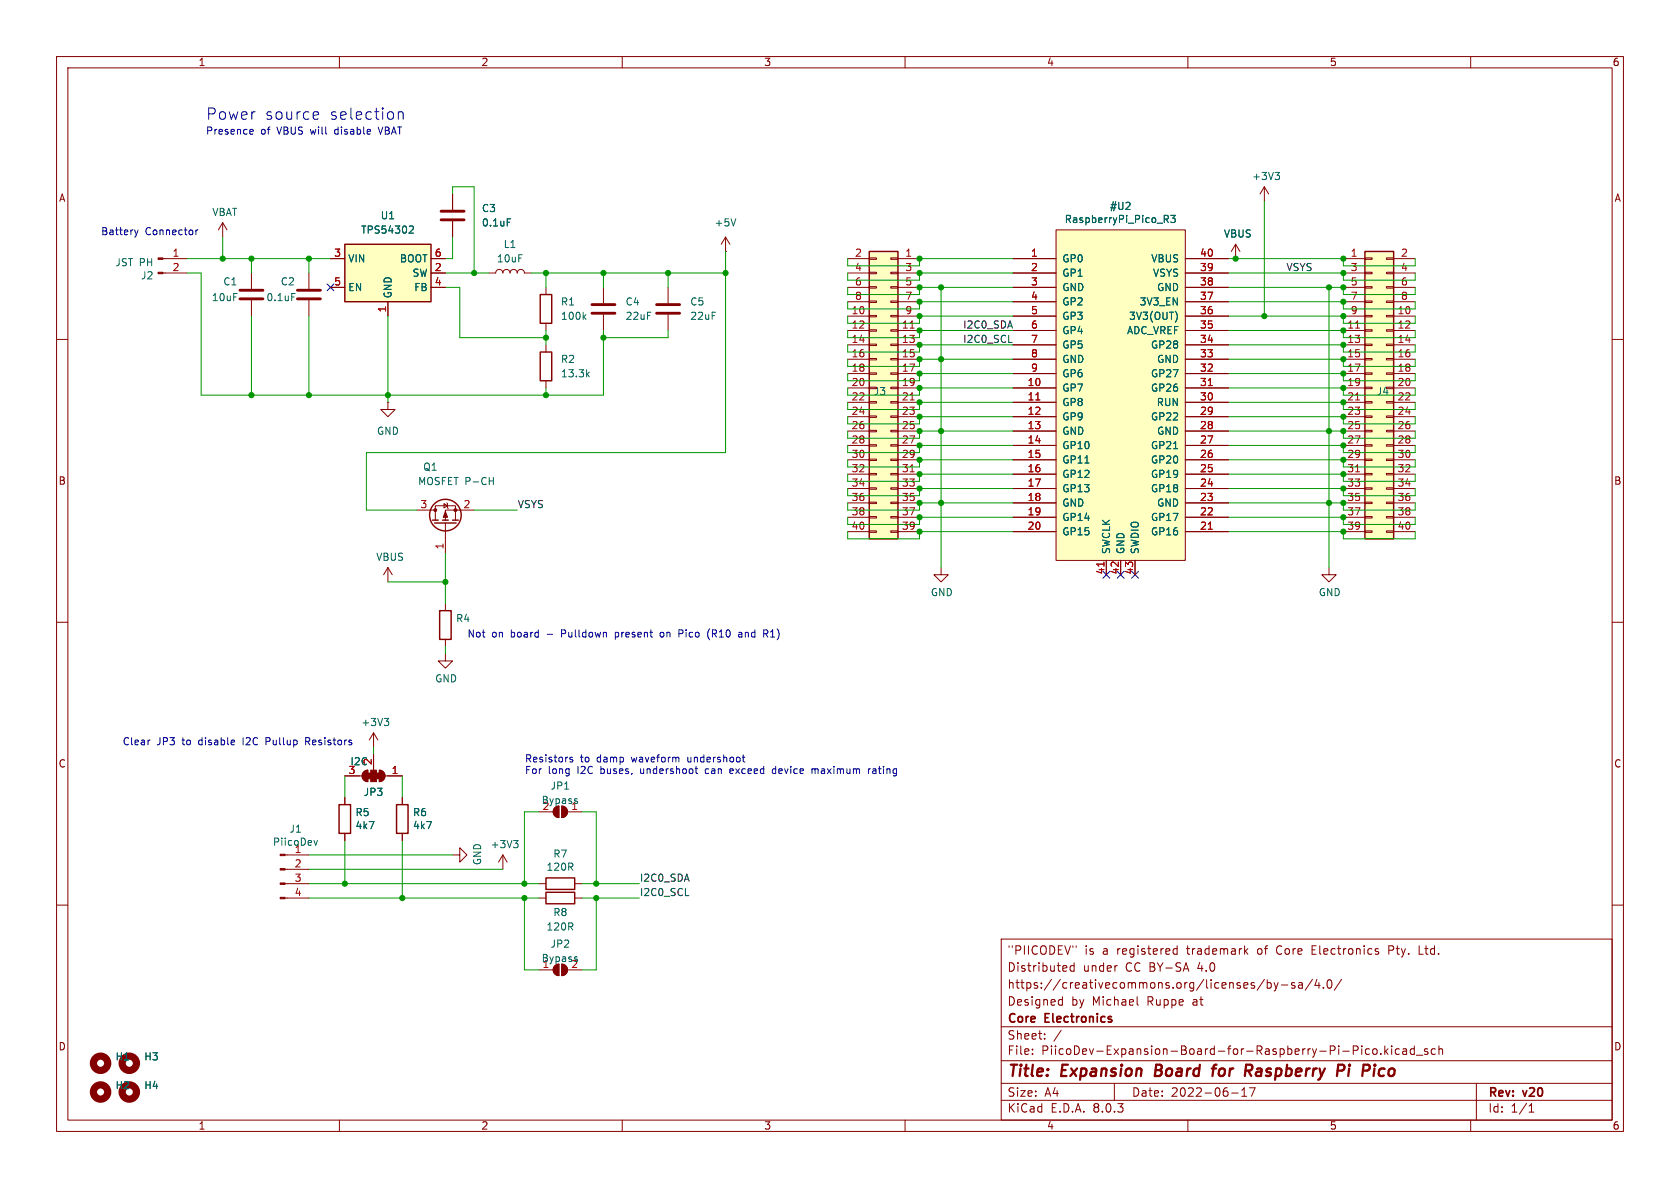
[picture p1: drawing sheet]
<svg xmlns="http://www.w3.org/2000/svg" width="297mm" height="210mm" viewBox="0 0 297 210" stroke-linecap="round" stroke-linejoin="round" font-family="sans-serif">
<g fill="none" stroke="#840000" stroke-width=".18">
<path d="M10 10h277v190h-277zM12 12h273v186h-273zM60 10v2M110 10v2M160 10v2M210 10v2M260 10v2M10 60h2M285 60h2M10 110h2M285 110h2M10 160h2"/>
<path d="M285 160h2M177 166h108v32h-108zM187.4 176.7l.4 .1M187.8 176.2v1.5M187.8 177.6l-.4 .1M188.5 170.8l.1 .3-.7 .1M189.9 170.2v1.5M189.9 170.8l-.4-.1-.3 .3v.4l.1 .2h.6M190.2 167.2v.3M197.4 170.7h.1M201 176.2v1.3l.2 .2M207.5 168.6l.2 .1 .4-.1"/>
<path d="M208.1 167.2v1.5M208.1 167.8l-.4-.1-.2 .1M220.2 168.1l.4 .6M220.6 167.7l-.6 .6M223.5 173.1l-1.3 2M224 173.2v1.5M224 173.8l.5-.1 .2 .3v.4l-.1 .2h-.6M225.2 173.7l.4 1M225.6 174.7l-.1 .4-.3 .1M226 173.7l-.4 1M226.5 174.1h1.2M228.9 173.8l-.4-.1-.2 .2 .1 .2 .5 .2v.3h-.6"/>
<path d="M229.6 173.8h.6v.9M230.2 174.1h-.5a.29 .29 0 0 0-.2 .3 .29 .29 0 0 0 .2 .3l.5-.1M232 167.9h.5M232 173.1l-1.3 2M232.7 167.2h-.7v1.5h.7M232.8 173.1l-.3 1.1h.9M233.2 173.7v1M234 174.6v.1M234.7 173.3l.3-.1a.81 .81 0 0 1 .5 .6 .81 .81 0 0 1-.3 .8l-.1 .1a.81 .81 0 0 1-.4-1.4zM237.2 173.1l-1.3 2M243.3 168.2l.4 .1v.2l-.2 .2h-.3M243.3 167.7l.4 .1"/>
<path d="M245.5 168h.6M246.1 167.2h-.6v1.5M250.9 167.2v1.5h.7M60 198v2M110 198v2M160 198v2M177 194.5h108M177 191.5h108M177 187.5h108M177 181.5h108M182.5 186.3v.1M182.5 185.5v.1"/>
<path d="M184.7 183.6v.1M184.7 182.8v.1M187.6 182.1l-1.3 2M197 191.5v3M210 198v2M217.7 193.2h1.2M219.5 193.8h.9M219.5 192.7l.5-.4v1.5M220.9 192.3h1l-.7 1.5M240.7 184.9v.1M240.7 185.4v1M242.1 185.5l-.4-.1-.3 .3v.4l.1 .2h.6"/>
<path d="M242.7 185.5l.3-.1 .4 .1 .1 .6-.2 .2-.3 .1-.3-.1zM244.1 186.3v.1M244.8 184.9v1.5M245 185.8l.4 .6M245.4 185.4l-.6 .6M246 184.9v.1M246 185.4v1M247.4 185.5l-.4-.1-.3 .3v.4l.1 .2h.6M248 185.5h.6l.1 .9M248.7 185.8h-.5a.29 .29 0 0 0-.2 .3 .29 .29 0 0 0 .2 .3l.5-.1M250 185.5l-.4-.1-.3 .3v.4l.2 .2h.5M250 184.9v1.5"/>
<path d="M250.4 186.5h1.1M252.4 185.5l-.4-.1-.2 .2 .1 .2 .5 .2v.3h-.6M253.7 185.5l-.4-.1-.3 .3v.4l.2 .2h.5M254.4 185.5l.2-.1 .4 .1v.9M254.4 184.9v1.5M260 198v2M261 191.5v6.5M270.3 196.6h.9M270.3 195.5l.4-.4v1.5"/>
</g>
<path d="M204.4 188.2l-.2 2h.7M214.2 188.9h.8M215.1 188.2l-.4 .1-.1 .2-.3 1.7M220.3 188.2l1 .1a.58 .58 0 0 1-.4 1M220.7 189.3l.5 .9M237.5 188.3a.53 .53 0 0 1 0 .8M238.5 188.9l-.2 1.3M238.6 188.2v.2M238.6 188.2l-.1 .1 .1 .1M238.6 188.2l.1 .1-.1 .1M244.2 188.9l-.4 .4-.1 .5 .2 .3 .5 .1" fill="none" stroke="#840000" stroke-width=".4"/>
<path d="M61 43.2h15.2v10.1h-15.2z" fill="#ffffc2"/>
<path d="M61 43.2h15.2v10.1h-15.2z" fill="none" stroke="#840000" stroke-width=".25"/>
<path d="M39.4 39.4l-.8 1.2M39.4 39.4v2.5M39.4 39.4l.7 1.2M58.4 45.7h2.6M58.4 50.8h2.6M68.6 53.3v2.6M76.2 48.3h2.5M76.2 45.7h2.5M76.2 50.8h2.5M234.9 100.3v1.3h1.3l-1.3 1.3-1.2-1.3h1.2" fill="none" stroke="#840000" stroke-width=".18"/>
<path d="M72.5 39.9l.5 .1 .1 .3-.8 .9h.8" fill="none" stroke="#006464" stroke-width=".18"/>
<path d="M186.7 40.6h22.8v58.5h-22.8z" fill="#ffffc2"/>
<g fill="none" stroke="#840000" stroke-width=".18">
<path d="M179.1 45.7h7.6M179.1 48.3h7.6M179.1 50.8h7.6M179.1 58.4h7.6M179.1 55.9h7.6M179.1 53.3h7.6M186.7 40.6h22.8v58.5h-22.8zM209.5 45.7h7.7M209.5 48.3h7.7M209.5 50.8h7.7M209.5 58.4h7.7M209.5 55.9h7.7"/>
<path d="M209.5 53.3h7.7M179.1 68.6h7.6M179.1 71.1h7.6M179.1 73.7h7.6M179.1 76.2h7.6M179.1 78.7h7.6M179.1 66h7.6M179.1 63.5h7.6M179.1 61h7.6M209.5 68.6h7.7M209.5 71.1h7.7M209.5 73.7h7.7"/>
<path d="M209.5 76.2h7.7M209.5 78.7h7.7M209.5 66h7.7M209.5 63.5h7.7M209.5 61h7.7M179.1 81.3h7.6M179.1 83.8h7.6M179.1 86.4h7.6M179.1 88.9h7.6M179.1 91.4h7.6M179.1 94h7.6M195.6 99.1v2.5"/>
<path d="M198.1 99.1v2.5M200.7 99.1v2.5M209.5 81.3h7.7M209.5 83.8h7.7M209.5 86.4h7.7M209.5 88.9h7.7M209.5 91.4h7.7M209.5 94h7.7M166.4 100.3v1.3h1.2l-1.2 1.3-1.3-1.3h1.3"/>
</g>
<path d="M183.1 70.7h.7M213.6 68.2h.7M195.2 99.4v.7M213.6 93.6h.7" fill="none" stroke="#a90000" stroke-width=".18"/>
<path d="M205.8 38.1h.5l.3 .2-.2 .4h-.6M206.1 38.7l.5 .6M207 38.1h.8l-.5 .5 .4 .1v.5l-.2 .1-.5-.1M208 55.4l.1 .5-.1 .7M207.5 79.3h.7M191.8 81.9h.7" fill="none" stroke="#006464" stroke-width=".18"/>
<path d="M241.3 44.5h5.1v50.8h-5.1z" fill="#ffffc2"/>
<g fill="none" stroke="#840000" stroke-width=".18">
<path d="M28.8 45.7h4.2M28.8 48.3h4.2M44.4 48.3v2.8M44.4 53.1v2.8M54.6 48.3v2.8M54.6 53.1v2.8M96.5 50.8v1.3M96.5 57.2v1.2M237.5 45.7h3.8M237.5 55.9h3.8M237.5 58.4h3.8M237.5 48.3h3.8"/>
<path d="M237.5 50.8h3.8M237.5 53.3h3.8M241.3 58.3h1.3v.2h-1.3zM241.3 55.8h1.3v.2h-1.3zM241.3 53.2h1.3v.3h-1.3zM241.3 50.7h1.3v.2h-1.3zM241.3 48.1h1.3v.3h-1.3zM241.3 45.6h1.3v.2h-1.3zM245.1 58.3h1.3v.2h-1.3zM245.1 55.8h1.3v.2h-1.3zM245.1 53.2h1.3v.3h-1.3zM245.1 50.7h1.3v.2h-1.3z"/>
<path d="M245.1 48.1h1.3v.3h-1.3zM245.1 45.6h1.3v.2h-1.3zM246.4 45.7h3.8M246.4 55.9h3.8M246.4 58.4h3.8M246.4 48.3h3.8M246.4 50.8h3.8M246.4 53.3h3.8M96.5 61v1.2M96.5 67.3v1.3M237.5 61h3.8M237.5 63.5h3.8"/>
<path d="M237.5 66h3.8M237.5 68.6h3.8M237.5 71.1h3.8M237.5 73.7h3.8M237.5 76.2h3.8M237.5 78.7h3.8M241.3 78.6h1.3v.3h-1.3zM241.3 76.1h1.3v.2h-1.3zM241.3 73.5h1.3v.3h-1.3zM241.3 71h1.3v.2h-1.3zM241.3 68.5h1.3v.2h-1.3zM241.3 65.9h1.3v.3h-1.3z"/>
<path d="M241.3 63.4h1.3v.2h-1.3zM241.3 60.8h1.3v.3h-1.3zM245.1 78.6h1.3v.3h-1.3zM245.1 76.1h1.3v.2h-1.3zM245.1 73.5h1.3v.3h-1.3zM245.1 71h1.3v.2h-1.3zM245.1 68.5h1.3v.2h-1.3zM245.1 65.9h1.3v.3h-1.3zM245.1 63.4h1.3v.2h-1.3zM245.1 60.8h1.3v.3h-1.3zM246.4 61h3.8M246.4 63.5h3.8"/>
<path d="M246.4 66h3.8M246.4 68.6h3.8M246.4 71.1h3.8M246.4 73.7h3.8M246.4 76.2h3.8M246.4 78.7h3.8M237.5 81.3h3.8M237.5 83.8h3.8M237.5 86.4h3.8M237.5 88.9h3.8M237.5 91.4h3.8M237.5 94h3.8"/>
<path d="M241.3 93.9h1.3v.2h-1.3zM241.3 91.3h1.3v.3h-1.3zM241.3 88.8h1.3v.2h-1.3zM241.3 86.2h1.3v.3h-1.3zM241.3 83.7h1.3v.2h-1.3zM241.3 81.2h1.3v.2h-1.3zM245.1 93.9h1.3v.2h-1.3zM245.1 91.3h1.3v.3h-1.3zM245.1 88.8h1.3v.2h-1.3zM245.1 86.2h1.3v.3h-1.3zM245.1 83.7h1.3v.2h-1.3zM245.1 81.2h1.3v.2h-1.3z"/>
<path d="M246.4 81.3h3.8M246.4 83.8h3.8M246.4 86.4h3.8M246.4 88.9h3.8M246.4 91.4h3.8M246.4 94h3.8M61 137.2h3M64.3 136.4l.7-.3v2.1a1.02 1.02 0 0 1-.9-.7 1.02 1.02 0 0 1 .2-1.1zM66 129.5v2.6M66 133.4v2.7M66 129.5l-.7 1.3M66 129.5l.8 1.3"/>
<path d="M67.1 136.1a1.02 1.02 0 0 1 1 1.1 1.02 1.02 0 0 1-1 1zM68.1 137.2h3M50.4 158.8h4.2M50.4 156.2h4.2M50.4 153.7h4.2M50.4 151.1h4.2M61 141v1.2M61 147.3v1.3M71.1 141v1.2M71.1 147.3v1.3M80 151.1h1.3v-1.2l1.2 1.2-1.2 1.3v-1.3M88.9 151.1l-.8 1.3"/>
<path d="M88.9 151.1v2.6M88.9 151.1l.8 1.3"/>
</g>
<path d="M95.5 52.1h2v5.1h-2zM241.3 44.5h5.1v50.8h-5.1zM95.5 62.2h2v5.1h-2zM59.9 142.2h2.1v5.1h-2.1zM70.1 142.2h2v5.1h-2z" fill="none" stroke="#840000" stroke-width=".25"/>
<path d="M239.6 58h.8M239.6 70.7h.8M239.6 83.4h.8" fill="none" stroke="#a90000" stroke-width=".18"/>
<path d="M42.4 52.8h4.1M42.4 51.3h4.1M52.6 52.8h4M52.6 51.3h4" fill="none" stroke="#840000" stroke-width=".51"/>
<path d="M51.6 51.9h.6M103.2 56l.4 .5M103.6 55.6l-.5 .5M103.8 66.1l.4 .5M104.2 65.8l-.5 .5M67.9 127h.8l-.4 .5M68.5 127.5l.2 .2v.3l-.2 .3M55.5 148.6l.3 .8 .3-.8M90.8 148.6h.8l-.4 .5M91.3 149.1l.3 .2v.3l-.3 .3" fill="none" stroke="#006464" stroke-width=".18"/>
<g fill="#840000" stroke="#840000" stroke-width=".18">
<path d="M27.9 48.1h.9v.3h-.9z"/>
<path d="M27.9 45.6h.9v.2h-.9z"/>
<path d="M49.5 158.6h.9v.3h-.9z"/>
<path d="M49.5 156.1h.9v.2h-.9z"/>
<path d="M49.5 153.5h.9v.3h-.9z"/>
<path d="M49.5 151h.9v.3h-.9z"/>
<path d="M66.5 136.7h.6v1h-.6z"/>
<path d="M67.1 136.1a1.02 1.02 0 0 1 1 1.1 1.02 1.02 0 0 1-1 1z"/>
<path d="M65.5 136.1h1v2.1h-1z"/>
<path d="M65 136.7h.5v1h-.5z"/>
<path d="M64.3 136.4l.7-.3v2.1a1.02 1.02 0 0 1-.9-.7 1.02 1.02 0 0 1 .2-1.1z"/>
</g>
<g fill="none" stroke="#840000" stroke-width="1.3">
<circle cx="17.8" cy="188" r="1.27"/>
<circle cx="17.8" cy="193" r="1.27"/>
<circle cx="22.9" cy="188" r="1.27"/>
<circle cx="22.9" cy="193" r="1.27"/>
</g>
<path d="M153.7 44.5h5v50.8h-5z" fill="#ffffc2"/>
<g fill="none" stroke="#840000" stroke-width=".18">
<path d="M80 34.3v2.8M80 39.1v2.8M223.5 33l-.7 1.3M223.5 33v2.6M223.5 33l.8 1.3M58.4 45.7h2.6M58.4 50.8h2.6M68.6 53.3v2.6M76.2 45.7h2.5M76.2 48.3h2.5M76.2 50.8h2.5M86.4 48.3h1.2a.64 .64 0 0 1 .7-.7 .64 .64 0 0 1 .6 .7 .64 .64 0 0 1 .6-.7 .64 .64 0 0 1 .7 .7 .64 .64 0 0 1 .6-.7 .64 .64 0 0 1 .6 .7 .64 .64 0 0 1 .7-.7 .64 .64 0 0 1 .6 .7h1.3"/>
<path d="M106.7 50.8v2.8M106.7 55.6v2.8M118.1 50.8v2.8M118.1 55.6v2.8M128.3 44.5h.1M128.3 41.9l-.8 1.3M128.3 41.9v2.6M128.3 41.9l.7 1.3M149.9 45.7h3.8M149.9 55.9h3.8M149.9 58.4h3.8M149.9 48.3h3.8"/>
<path d="M149.9 50.8h3.8M149.9 53.3h3.8M153.7 58.3h1.2v.2h-1.2zM153.7 55.8h1.2v.2h-1.2zM153.7 53.2h1.2v.3h-1.2zM153.7 50.7h1.2v.2h-1.2zM153.7 48.1h1.2v.3h-1.2zM153.7 45.6h1.2v.2h-1.2zM157.5 58.3h1.2v.2h-1.2zM157.5 55.8h1.2v.2h-1.2zM157.5 53.2h1.2v.3h-1.2zM157.5 50.7h1.2v.2h-1.2z"/>
<path d="M157.5 48.1h1.2v.3h-1.2zM157.5 45.6h1.2v.2h-1.2zM158.7 45.7h3.9M158.7 55.9h3.9M158.7 58.4h3.9M158.7 48.3h3.9M158.7 50.8h3.9M158.7 53.3h3.9M179.1 45.7h7.6M179.1 55.9h7.6M179.1 58.4h7.6M179.1 48.3h7.6"/>
<path d="M179.1 50.8h7.6M179.1 53.3h7.6M209.5 45.7h7.7M209.5 55.9h7.7M209.5 58.4h7.7M209.5 48.3h7.7M209.5 50.8h7.7M209.5 53.3h7.7M218.4 43.2l-.7 1.3M218.4 43.2v2.5M218.4 43.2l.8 1.3M68.6 71.1v1.3h1.2l-1.2 1.3-1.3-1.3h1.3"/>
<path d="M68.6 71.1h.1M149.9 61h3.8M149.9 63.5h3.8M149.9 66h3.8M149.9 68.6h3.8M149.9 71.1h3.8M149.9 73.7h3.8M149.9 76.2h3.8M149.9 78.7h3.8M153.7 78.6h1.2v.3h-1.2zM153.7 76.1h1.2v.2h-1.2zM153.7 73.5h1.2v.3h-1.2z"/>
<path d="M153.7 71h1.2v.2h-1.2zM153.7 68.5h1.2v.2h-1.2zM153.7 65.9h1.2v.3h-1.2zM153.7 63.4h1.2v.2h-1.2zM153.7 60.8h1.2v.3h-1.2zM157.5 78.6h1.2v.3h-1.2zM157.5 76.1h1.2v.2h-1.2zM157.5 73.5h1.2v.3h-1.2zM157.5 71h1.2v.2h-1.2zM157.5 68.5h1.2v.2h-1.2zM157.5 65.9h1.2v.3h-1.2zM157.5 63.4h1.2v.2h-1.2z"/>
<path d="M157.5 60.8h1.2v.3h-1.2zM158.7 61h3.9M158.7 63.5h3.9M158.7 66h3.9M158.7 68.6h3.9M158.7 71.1h3.9M158.7 73.7h3.9M158.7 76.2h3.9M158.7 78.7h3.9M179.1 61h7.6M179.1 63.5h7.6M179.1 66h7.6"/>
<path d="M179.1 68.6h7.6M179.1 71.1h7.6M179.1 73.7h7.6M179.1 76.2h7.6M179.1 78.7h7.6M209.5 61h7.7M209.5 63.5h7.7M209.5 66h7.7M209.5 68.6h7.7M209.5 71.1h7.7M209.5 73.7h7.7M209.5 76.2h7.7"/>
<path d="M209.5 78.7h7.7M73.7 90.2h3.3M77 91.9v-2.5h3.5v2.5M78.5 89l.6 .4-.6 .4zM78.7 92.5v5.3M79 88.9l.1 .1v.8l.1 .1M83.8 90.2h-5.1v1.7M149.9 81.3h3.8M149.9 83.8h3.8M149.9 86.4h3.8M149.9 88.9h3.8M149.9 91.4h3.8"/>
<path d="M149.9 94h3.8M153.7 93.9h1.2v.2h-1.2zM153.7 91.3h1.2v.3h-1.2zM153.7 88.8h1.2v.2h-1.2zM153.7 86.2h1.2v.3h-1.2zM153.7 83.7h1.2v.2h-1.2zM153.7 81.2h1.2v.2h-1.2zM157.5 93.9h1.2v.2h-1.2zM157.5 91.3h1.2v.3h-1.2zM157.5 88.8h1.2v.2h-1.2zM157.5 86.2h1.2v.3h-1.2zM157.5 83.7h1.2v.2h-1.2z"/>
<path d="M157.5 81.2h1.2v.2h-1.2zM158.7 81.3h3.9M158.7 83.8h3.9M158.7 86.4h3.9M158.7 88.9h3.9M158.7 91.4h3.9M158.7 94h3.9M179.1 81.3h7.6M179.1 83.8h7.6M179.1 86.4h7.6M179.1 88.9h7.6M179.1 91.4h7.6"/>
<path d="M179.1 94h7.6M195.6 99.1v2.5M198.1 99.1v2.5M200.7 99.1v2.5M209.5 81.3h7.7M209.5 83.8h7.7M209.5 86.4h7.7M209.5 88.9h7.7M209.5 91.4h7.7M209.5 94h7.7M68.6 100.3l-.8 1.3M68.6 100.3v2.6"/>
<path d="M68.6 100.3l.7 1.3M78.7 115.6v1.2h1.3l-1.3 1.3-1.2-1.3h1.2M78.7 106.7v1.3M78.7 113v1.3M61 137.2h2.5M66 133.4v2.5M68.6 137.2h2.5M61 141v1.2M61 147.3v1.3M71.1 141v1.2M71.1 147.3v1.3M95.2 143.5h2.6"/>
<path d="M95.2 158.8h1.3M95.2 156.2h1.3M98.1 142.8l.7-.3v2a1.02 1.02 0 0 1-.9-.6 1.02 1.02 0 0 1 .2-1.1zM99.3 142.5a1.02 1.02 0 0 1 1 1 1.02 1.02 0 0 1-1 1zM100.3 143.5h2.6M101.6 158.8h1.3M101.6 156.2h1.3M95.2 171.5h2.6M98.1 170.7l.7-.3v2.1a1.02 1.02 0 0 1-.9-.7 1.02 1.02 0 0 1 .2-1.1zM99.3 170.4a1.02 1.02 0 0 1 1 1.1 1.02 1.02 0 0 1-1 1zM100.3 171.5h2.6"/>
</g>
<g fill="none" stroke="#840000" stroke-width=".25">
<path d="M153.7 44.5h5v50.8h-5zM76.5 91.9h1M76.8 92.5h3.8M78.2 91.9h1M80 91.9h1M77.7 108h2.1v5h-2.1zM96.5 157.7h5.1v2.1h-5.1zM96.5 155.2h5.1v2h-5.1z"/>
<circle cx="78.7" cy="91.1" r="2.79"/>
</g>
<path d="M160.9 58h.7M160.9 70.7h.7M183.1 70.7h.7M213.6 68.2h.7M160.9 83.4h.7M195.2 99.4v.7M213.6 93.6h.7" fill="none" stroke="#a90000" stroke-width=".18"/>
<g fill="#840000" stroke="#840000" stroke-width=".18">
<path d="M99.3 142.5a1.02 1.02 0 0 1 1 1 1.02 1.02 0 0 1-1 1z"/>
<path d="M98.1 142.8l.7-.3v2a1.02 1.02 0 0 1-.9-.6 1.02 1.02 0 0 1 .2-1.1z"/>
<path d="M98.1 170.7l.7-.3v2.1a1.02 1.02 0 0 1-.9-.7 1.02 1.02 0 0 1 .2-1.1z"/>
<path d="M99.3 170.4a1.02 1.02 0 0 1 1 1.1 1.02 1.02 0 0 1-1 1z"/>
<path d="M78.7 90.4l.4 1h-.7z"/>
<circle cx="80.5" cy="90.2" r=".25"/>
<circle cx="77" cy="90.2" r=".25"/>
</g>
<g fill="none" stroke="#006464" stroke-width=".18">
<path d="M72.5 39.9l.5 .1 .1 .3-.8 .9h.8M89.7 38.7h.6M130.1 38.7l-.4 1.2M205.8 38.1h.5l.3 .2-.2 .4h-.6M206.1 38.7l.5 .6M207 38.1h.8l-.5 .5 .4 .1v.5l-.2 .1-.5-.1M225.4 30.5h.8l-.4 .5M226 31l.2 .2v.3l-.2 .2M208 55.4l.1 .5-.1 .7M207.5 79.3h.7M86.5 85h.7M87.2 84.4v1.3"/>
<path d="M191.8 81.9h.7M101.9 141.2l.2 .1M101.9 169.1l.2 .1"/>
</g>
<path d="M78 38.9h4M78 37.3h4M104.6 55.4h4.1M104.6 53.8h4.1M116.1 55.4h4M116.1 53.8h4" fill="none" stroke="#840000" stroke-width=".51"/>
<path d="M178.3 60.5h.6M121.2 158.3h.6" fill="none" stroke="#0f0f0f" stroke-width=".18"/>
<g fill="none" stroke="#0000c2" stroke-width=".18">
<path d="M55.7 19.8h.5l.1 .4-.9 .2M70.4 19.9a.5 .5 0 0 1 .9 .1v1.1M70.4 19.8v1.3M44.2 23.7h.5M44.2 22.9h.4l.2 .3-.6 .1M56.2 21l-.5 .1M66.8 22.4l.5 1.3M23.8 40.6l.3 .9M24.1 41.5l-.2 .4M24.4 40.6l-.3 .9M34.6 40.6v.9M35 40.6l-.4 .3"/>
<path d="M108.8 111.8v1.2M108.8 112.6h.1M108.9 111.8h-.1M117.1 111.8h-.3l-.1 .2 .1 .5 .3 .1M120 111.3l.6 .1M120.6 112h-.6M125.5 111.2a1.46 1.46 0 0 0 0 1.9M130.6 111.8h.5l.1 .8M130.6 112.6h.6M131.2 112.1l-.6 .1M135 111.3h.5l.2 .3-.1 .4h-.6M135.3 112l.4 .6"/>
<path d="M26.4 130.8h.1M47 131.1h.5M47.5 130.4h-.5v1.3M54 131.1h.5M54.3 131.1l.5 .6M54.5 130.4h-.5v1.3M101.2 133.9h-.3l-.2 .1 .1 .2 .4 .1v.3h-.5M122.9 135.9h.5M123 136.6l.4 .1M124.9 135.9l-.2 .2v.4l.2 .2M129.5 135.9h-.3l-.2 .2 .1 .6h.4M129.6 136.2l-.6 .1"/>
<path d="M131.2 133.9h.5M131.4 134.5l.3 .2M137.1 136l-.3-.1-.3 .2 .2 .6h.4M143.5 136l.4-.1 .2 .2M143.5 135.9v.8M144.1 136.1v.6M144.3 135.9l-.2 .2M153.5 135.9v.8M153.9 135.9l-.4 .2M154.7 135.9l-.4 .1M154.7 136.3h-.3l-.1 .1v.3h.4"/>
</g>
<g fill="none" stroke="#009600" stroke-width=".18">
<path d="M80 34.3v-1.3h3.8v15.3M223.5 35.6v20.3M33 48.3h2.6v21.6h71.1v-11.5M33 45.7h25.4M39.4 41.9v3.8M44.4 45.7v2.6M44.4 55.9v14M54.6 45.7v2.6M54.6 55.9v14M68.6 55.9v15.2M78.7 48.3h7.7M78.7 50.8h2.6v8.9h15.2"/>
<path d="M80 41.9v3.8h-1.3M94 48.3h34.3M96.5 48.3v2.5M96.5 58.4v2.6M106.7 48.3v2.5M118.1 58.4v1.3h-11.4M118.1 48.3v2.5M128.3 44.5v35.5h-63.5v10.2h8.9M149.9 48.3v1.2h12.7v-1.2h16.5M149.9 45.7v1.3h12.7v-1.3h16.5M149.9 50.8v1.3h12.7v-1.3h16.5M149.9 53.3v1.3h12.7v-1.3h16.5"/>
<path d="M149.9 55.9v1.3h12.7v-1.3h16.5M149.9 58.4v1.3h12.7v-1.3h16.5M166.4 50.8v49.5M217.2 45.7h20.3v1.3h12.7v-1.3M217.2 48.3h20.3v1.2h12.7v-1.2M217.2 50.8h20.3v1.3h12.7v-1.3M217.2 53.3h20.3v1.3h12.7v-1.3M217.2 55.9h20.3v1.3h12.7v-1.3M217.2 58.4h20.3v1.3h12.7v-1.3M234.9 50.8v49.5M96.5 68.6v1.3M149.9 78.7v1.3h12.7v-1.3h16.5"/>
<path d="M149.9 61v1.2h12.7v-1.2h16.5M149.9 63.5v1.3h12.7v-1.3h16.5M149.9 66v1.3h12.7v-1.3h16.5M149.9 68.6v1.3h12.7v-1.3h16.5M149.9 71.1v1.3h12.7v-1.3h16.5M149.9 73.7v1.2h12.7v-1.2h16.5M149.9 76.2v1.3h12.7v-1.3h16.5M217.2 61h20.3v1.2h12.7v-1.2M217.2 63.5h20.3v1.3h12.7v-1.3M217.2 66h20.3v1.3h12.7v-1.3M217.2 68.6h20.3v1.3h12.7v-1.3M217.2 71.1h20.3v1.3h12.7v-1.3"/>
<path d="M217.2 73.7h20.3v1.2h12.7v-1.2M217.2 76.2h20.3v1.3h12.7v-1.3M217.2 78.7h20.3v1.3h12.7v-1.3M78.7 97.8v8.9M83.8 90.2h7.6M149.9 91.4v1.3h12.7v-1.3h16.5M149.9 94v1.3h12.7v-1.3h16.5M149.9 83.8v1.3h12.7v-1.3h16.5M149.9 81.3v1.3h12.7v-1.3h16.5M149.9 88.9v1.3h12.7v-1.3h16.5M149.9 86.4v1.2h12.7v-1.2h16.5M217.2 91.4h20.3v1.3h12.7v-1.3"/>
<path d="M217.2 94h20.3v1.3h12.7v-1.3M217.2 83.8h20.3v1.3h12.7v-1.3M217.2 81.3h20.3v1.3h12.7v-1.3M217.2 86.4h20.3v1.2h12.7v-1.2M217.2 88.9h20.3v1.3h12.7v-1.3M68.6 102.9h10.1M78.7 114.3v1.3M61 137.2v3.8M66 132.1v1.3M71.1 137.2v3.8M54.6 158.8h40.6M54.6 156.2h40.6"/>
<path d="M54.6 153.7h34.3M54.6 151.1h25.4M61 148.6v7.6M71.1 148.6v10.2M92.7 158.8v12.7h2.5M95.2 143.5h-2.5v12.7M102.9 158.8h10.1M102.9 156.2h10.1M102.9 143.5h2.5v12.7M105.4 158.8v12.7h-2.5"/>
</g>
<path d="M57.8 50.2l1.2 1.2M59 50.2l-1.2 1.2M195 101l1.2 1.2M196.2 101l-1.2 1.2M197.5 101l1.2 1.2M198.7 101l-1.2 1.2M200.1 101l1.2 1.2M201.3 101l-1.2 1.2" fill="none" stroke="#000084" stroke-width=".18"/>
<g fill="#009600" stroke="#009600" stroke-width=".18">
<circle cx="166.4" cy="63.5" r=".46"/>
<circle cx="166.4" cy="50.8" r=".46"/>
<circle cx="162.6" cy="63.5" r=".46"/>
<circle cx="162.6" cy="61" r=".46"/>
<circle cx="162.6" cy="66" r=".46"/>
<circle cx="162.6" cy="48.3" r=".46"/>
<circle cx="162.6" cy="53.3" r=".46"/>
<circle cx="162.6" cy="45.7" r=".46"/>
<circle cx="162.6" cy="50.8" r=".46"/>
<circle cx="237.5" cy="53.3" r=".46"/>
<circle cx="237.5" cy="50.8" r=".46"/>
<circle cx="237.5" cy="48.3" r=".46"/>
<circle cx="237.5" cy="55.9" r=".46"/>
<circle cx="223.5" cy="55.9" r=".46"/>
<circle cx="218.4" cy="45.7" r=".46"/>
<circle cx="234.9" cy="50.8" r=".46"/>
<circle cx="237.5" cy="45.7" r=".46"/>
<circle cx="237.5" cy="83.8" r=".46"/>
<circle cx="237.5" cy="86.4" r=".46"/>
<circle cx="237.5" cy="88.9" r=".46"/>
<circle cx="237.5" cy="94" r=".46"/>
<circle cx="237.5" cy="91.4" r=".46"/>
<circle cx="234.9" cy="88.9" r=".46"/>
<circle cx="166.4" cy="88.9" r=".46"/>
<circle cx="162.6" cy="83.8" r=".46"/>
<circle cx="162.6" cy="86.4" r=".46"/>
<circle cx="162.6" cy="94" r=".46"/>
<circle cx="237.5" cy="78.7" r=".46"/>
<circle cx="237.5" cy="73.7" r=".46"/>
<circle cx="234.9" cy="76.2" r=".46"/>
<circle cx="237.5" cy="76.2" r=".46"/>
<circle cx="237.5" cy="71.1" r=".46"/>
<circle cx="237.5" cy="68.6" r=".46"/>
<circle cx="237.5" cy="81.3" r=".46"/>
<circle cx="237.5" cy="58.4" r=".46"/>
<circle cx="237.5" cy="66" r=".46"/>
<circle cx="237.5" cy="63.5" r=".46"/>
<circle cx="237.5" cy="61" r=".46"/>
<circle cx="96.5" cy="59.7" r=".46"/>
<circle cx="96.5" cy="48.3" r=".46"/>
<circle cx="118.1" cy="48.3" r=".46"/>
<circle cx="106.7" cy="48.3" r=".46"/>
<circle cx="106.7" cy="59.7" r=".46"/>
<circle cx="96.5" cy="69.9" r=".46"/>
<circle cx="83.8" cy="48.3" r=".46"/>
<circle cx="162.6" cy="73.7" r=".46"/>
<circle cx="166.4" cy="76.2" r=".46"/>
<circle cx="162.6" cy="76.2" r=".46"/>
<circle cx="162.6" cy="78.7" r=".46"/>
<circle cx="162.6" cy="71.1" r=".46"/>
<circle cx="162.6" cy="68.6" r=".46"/>
<circle cx="128.3" cy="48.3" r=".46"/>
<circle cx="92.7" cy="156.2" r=".46"/>
<circle cx="92.7" cy="158.8" r=".46"/>
<circle cx="105.4" cy="156.2" r=".46"/>
<circle cx="105.4" cy="158.8" r=".46"/>
<circle cx="78.7" cy="102.9" r=".46"/>
<circle cx="162.6" cy="91.4" r=".46"/>
<circle cx="162.6" cy="88.9" r=".46"/>
<circle cx="162.6" cy="81.3" r=".46"/>
<circle cx="162.6" cy="55.9" r=".46"/>
<circle cx="162.6" cy="58.4" r=".46"/>
<circle cx="71.1" cy="158.8" r=".46"/>
<circle cx="61" cy="156.2" r=".46"/>
<circle cx="68.6" cy="69.9" r=".46"/>
<circle cx="54.6" cy="69.9" r=".46"/>
<circle cx="44.4" cy="69.9" r=".46"/>
<circle cx="39.4" cy="45.7" r=".46"/>
<circle cx="44.4" cy="45.7" r=".46"/>
<circle cx="54.6" cy="45.7" r=".46"/>
</g>
<g font-size="2.8" fill="#0000c2">
<text x="36.3" y="21.3">Power</text>
<text x="46.8" y="21.3">source</text>
<text x="58.2" y="21.3">selection</text>
</g>
<g font-size="2.8" fill="#840000">
<text x="178" y="190.9">Title:</text>
<text x="187.7" y="190.9">Expansion</text>
<text x="205" y="190.9">Board</text>
<text x="216" y="190.9">for</text>
<text x="222.5" y="190.9">Raspberry</text>
<text x="239.6" y="190.9">Pi</text>
<text x="244.9" y="190.9">Pico</text>
</g>
<g font-size="2.1" fill="#840000">
<text x="178" y="172">Distributed</text>
<text x="178" y="169">&quot;PIICODEV&quot;</text>
<text x="191.4" y="172">under</text>
<text x="191.7" y="169">is</text>
<text x="195" y="169">a</text>
<text x="197.6" y="169">registered</text>
<text x="199" y="172">CC BY-SA</text>
<text x="210.1" y="169">trademark</text>
<text x="212" y="172">4.0</text>
<text x="222.7" y="169">of</text>
<text x="226.2" y="169">Core</text>
<text x="232.6" y="169">Electronics</text>
<text x="246.3" y="169">Pty.</text>
<text x="251.8" y="169">Ltd.</text>
<text x="178" y="178">Designed</text>
<text x="178" y="175">https://creativecommons.org/licenses/by-sa/4.0/</text>
<text x="189.4" y="178">by</text>
<text x="193.2" y="178">Michael</text>
<text x="203" y="178">Ruppe</text>
<text x="211.1" y="178">at</text>
<text x="178" y="184">Sheet:</text>
<text x="178" y="181.2">Core</text>
<text x="184.8" y="181.2">Electronics</text>
<text x="178" y="186.7">File:</text>
<text x="184.1" y="186.7">PiicoDev-Expansion-Board-for-Raspberry-Pi-Pico.kicad_sch</text>
<text x="178" y="196.9">KiCad</text>
<text x="178" y="194.1">Size:</text>
<text x="184.7" y="194.1">A4</text>
<text x="185.7" y="196.9">E.D.A.</text>
<text x="193.3" y="196.9">8.0.3</text>
<text x="200" y="194.1">Date:</text>
<text x="207" y="194.1">2022-06-17</text>
<text x="263" y="194.3">Rev:</text>
<text x="263" y="196.9">Id:</text>
<text x="267.1" y="196.9">1/1</text>
<text x="269.4" y="194.3">v20</text>
</g>
<g font-size="1.8" fill="#840000">
<text x="35" y="11.9">1</text>
<text x="85" y="11.9">2</text>
<text x="135" y="11.9">3</text>
<text x="185" y="11.9">4</text>
<text x="235" y="11.9">5</text>
<text x="285" y="11.9">6</text>
<text x="10.3" y="35.9">A</text>
<text x="285.3" y="35.9">A</text>
<text x="10.3" y="85.9">B</text>
<text x="285.3" y="85.9">B</text>
<text x="10.3" y="135.9">C</text>
<text x="285.3" y="135.9">C</text>
<text x="10.3" y="185.9">D</text>
<text x="285.3" y="185.9">D</text>
<text x="35" y="199.9">1</text>
<text x="85" y="199.9">2</text>
<text x="135" y="199.9">3</text>
<text x="185" y="199.9">4</text>
<text x="235" y="199.9">5</text>
<text x="285" y="199.9">6</text>
</g>
<g font-size="1.8" fill="#0000c2">
<text x="36.3" y="23.9">Presence</text>
<text x="46.1" y="23.9">of</text>
<text x="49.1" y="23.9">VBUS</text>
<text x="55.2" y="23.9">will</text>
<text x="59.6" y="23.9">disable</text>
<text x="67.6" y="23.9">VBAT</text>
<text x="17.8" y="41.7">Battery</text>
<text x="25.7" y="41.7">Connector</text>
<text x="82.5" y="112.8">Not</text>
<text x="86.9" y="112.8">on</text>
<text x="90.4" y="112.8">board</text>
<text x="96.9" y="112.8">-</text>
<text x="99.7" y="112.8">Pulldown</text>
<text x="109.4" y="112.8">present</text>
<text x="117.6" y="112.8">on</text>
<text x="121" y="112.8">Pico</text>
<text x="126.3" y="112.8">(R10</text>
<text x="132" y="112.8">and</text>
<text x="136.7" y="112.8">R1)</text>
<text x="21.6" y="131.8">Clear</text>
<text x="27.7" y="131.8">JP3</text>
<text x="32.3" y="131.8">to</text>
<text x="35.4" y="131.8">disable</text>
<text x="43.4" y="131.8">I2C</text>
<text x="47.6" y="131.8">Pullup</text>
<text x="54.9" y="131.8">Resistors</text>
<text x="92.7" y="134.9">Resistors</text>
<text x="92.7" y="136.9">For</text>
<text x="96.9" y="136.9">long</text>
<text x="102.2" y="136.9">I2C</text>
<text x="102.6" y="134.9">to</text>
<text x="105.6" y="134.9">damp</text>
<text x="106.4" y="136.9">buses,</text>
<text x="111.9" y="134.9">waveform</text>
<text x="113.7" y="136.9">undershoot</text>
<text x="122" y="134.9">undershoot</text>
<text x="125.4" y="136.9">can</text>
<text x="129.9" y="136.9">exceed</text>
<text x="137.6" y="136.9">device</text>
<text x="144.8" y="136.9">maximum</text>
<text x="155" y="136.9">rating</text>
</g>
<g font-size="1.8" fill="#006464">
<text x="221.3" y="32">+3V3</text>
<text x="37.4" y="38.4">VBAT</text>
<text x="63.7" y="41.5">TPS54302</text>
<text x="67.2" y="39">U1</text>
<text x="85.1" y="37.7">C3</text>
<text x="85.1" y="40.2">0.1uF</text>
<text x="126.2" y="40.2">+5V</text>
<text x="188.1" y="39.6">RaspberryPi_Pico_R3</text>
<text x="196.1" y="37.3">#U2</text>
<text x="20.3" y="47.3">JST PH</text>
<text x="61.5" y="46.6">VIN</text>
<text x="70.6" y="46.6">BOOT</text>
<text x="87.7" y="46.6">10uF</text>
<text x="88.9" y="44">L1</text>
<text x="187.7" y="46.6">GP0</text>
<text x="203.4" y="46.6">VBUS</text>
<text x="216.3" y="42.2">VBUS</text>
<text x="24.8" y="49.6">J2</text>
<text x="37.3" y="53.4">10uF</text>
<text x="39.4" y="50.6">C1</text>
<text x="47" y="53.4">0.1uF</text>
<text x="49.5" y="50.6">C2</text>
<text x="61.5" y="51.7">EN</text>
<text x="69.4" y="52.8" transform="rotate(-90 69.4 52.8)">GND</text>
<text x="72.8" y="49.1">SW</text>
<text x="73.1" y="51.7">FB</text>
<text x="187.7" y="49.1">GP1</text>
<text x="187.7" y="51.7">GND</text>
<text x="203.7" y="49.1">VSYS</text>
<text x="204.5" y="51.7">GND</text>
<text x="99.1" y="54.2">R1</text>
<text x="99.1" y="56.7">100k</text>
<text x="110.5" y="54.2">C4</text>
<text x="110.5" y="56.7">22uF</text>
<text x="121.9" y="54.2">C5</text>
<text x="121.9" y="56.7">22uF</text>
<text x="187.7" y="54.2">GP2</text>
<text x="187.7" y="56.7">GP3</text>
<text x="187.7" y="59.3">GP4</text>
<text x="199.1" y="59.3">ADC_VREF</text>
<text x="199.5" y="56.7">3V3(OUT)</text>
<text x="201.4" y="54.2">3V3_EN</text>
<text x="99.1" y="64.4">R2</text>
<text x="187.7" y="61.8">GP5</text>
<text x="187.7" y="64.4">GND</text>
<text x="203.4" y="61.8">GP28</text>
<text x="204.5" y="64.4">GND</text>
<text x="99.1" y="66.9">13.3k</text>
<text x="154.4" y="70.1">J3</text>
<text x="187.7" y="69.4">GP7</text>
<text x="187.7" y="72">GP8</text>
<text x="187.7" y="66.9">GP6</text>
<text x="203.4" y="69.4">GP26</text>
<text x="203.4" y="66.9">GP27</text>
<text x="204.4" y="72">RUN</text>
<text x="243.3" y="70.1">J4</text>
<text x="66.5" y="77.1">GND</text>
<text x="187.7" y="74.5">GP9</text>
<text x="187.7" y="77.1">GND</text>
<text x="203.4" y="74.5">GP22</text>
<text x="204.5" y="77.1">GND</text>
<text x="74.7" y="83.4">Q1</text>
<text x="187.7" y="79.6">GP10</text>
<text x="187.7" y="82.1">GP11</text>
<text x="203.4" y="82.1">GP20</text>
<text x="203.4" y="79.6">GP21</text>
<text x="73.8" y="86">MOSFET P-CH</text>
<text x="187.7" y="84.7">GP12</text>
<text x="187.7" y="87.2">GP13</text>
<text x="187.7" y="89.8">GND</text>
<text x="203.4" y="87.2">GP18</text>
<text x="203.4" y="84.7">GP19</text>
<text x="204.5" y="89.8">GND</text>
<text x="187.7" y="92.3">GP14</text>
<text x="187.7" y="94.8">GP15</text>
<text x="203.4" y="94.8">GP16</text>
<text x="203.4" y="92.3">GP17</text>
<text x="66.4" y="99.3">VBUS</text>
<text x="196.4" y="98" transform="rotate(-90 196.4 98)">SWCLK</text>
<text x="199" y="98" transform="rotate(-90 199 98)">GND</text>
<text x="201.5" y="98" transform="rotate(-90 201.5 98)">SWDIO</text>
<text x="164.5" y="105.6">GND</text>
<text x="233" y="105.6">GND</text>
<text x="80.5" y="110.2">R4</text>
<text x="76.8" y="120.8">GND</text>
<text x="63.8" y="128.5">+3V3</text>
<text x="61.9" y="135.5">I2C</text>
<text x="64.2" y="140.9">JP3</text>
<text x="95.7" y="142.3">Bypass</text>
<text x="95.8" y="143.3">2</text>
<text x="97.2" y="139.8">JP1</text>
<text x="100.9" y="143.3">1</text>
<text x="48.2" y="149.7">PiicoDev</text>
<text x="51.1" y="147.4">J1</text>
<text x="62.7" y="144.5">R5</text>
<text x="62.7" y="146.8">4k7</text>
<text x="72.9" y="144.5">R6</text>
<text x="72.9" y="146.8">4k7</text>
<text x="52" y="150.9">1</text>
<text x="85.3" y="153" transform="rotate(-90 85.3 153)">GND</text>
<text x="86.6" y="150.1">+3V3</text>
<text x="96.5" y="154.1">120R</text>
<text x="97.7" y="151.8">R7</text>
<text x="96.5" y="164.7">120R</text>
<text x="97.2" y="167.7">JP2</text>
<text x="97.7" y="162.2">R8</text>
<text x="95.7" y="170.3">Bypass</text>
<text x="95.8" y="171.2">1</text>
<text x="100.9" y="171.2">2</text>
<text x="20.3" y="187.7">H1</text>
<text x="25.4" y="187.7">H3</text>
<text x="20.3" y="192.7">H2</text>
<text x="25.4" y="192.7">H4</text>
</g>
<g font-size="1.8" fill="#a90000">
<text x="30.4" y="45.5">1</text>
<text x="59" y="45.5">3</text>
<text x="76.8" y="45.5">6</text>
<text x="151.1" y="45.5">2</text>
<text x="159.9" y="45.5">1</text>
<text x="182.2" y="45.5">1</text>
<text x="212" y="45.5">40</text>
<text x="238.7" y="45.5">1</text>
<text x="247.6" y="45.5">2</text>
<text x="30.4" y="48">2</text>
<text x="59" y="50.5">5</text>
<text x="76.8" y="48">2</text>
<text x="76.8" y="50.5">4</text>
<text x="151.1" y="48">4</text>
<text x="151.1" y="50.5">6</text>
<text x="151.1" y="53.1">8</text>
<text x="159.9" y="48">3</text>
<text x="159.9" y="50.5">5</text>
<text x="159.9" y="53.1">7</text>
<text x="182.2" y="48">2</text>
<text x="182.2" y="50.5">3</text>
<text x="182.2" y="53.1">4</text>
<text x="212" y="53.1">37</text>
<text x="212" y="50.5">38</text>
<text x="212" y="48">39</text>
<text x="238.7" y="48">3</text>
<text x="238.7" y="50.5">5</text>
<text x="238.7" y="53.1">7</text>
<text x="247.6" y="48">4</text>
<text x="247.6" y="50.5">6</text>
<text x="247.6" y="53.1">8</text>
<text x="68.3" y="55.3" transform="rotate(-90 68.3 55.3)">1</text>
<text x="150.5" y="55.6">10</text>
<text x="150.5" y="58.2">12</text>
<text x="159.3" y="58.2">11</text>
<text x="159.9" y="55.6">9</text>
<text x="182.2" y="55.6">5</text>
<text x="182.2" y="58.2">6</text>
<text x="212" y="58.2">35</text>
<text x="212" y="55.6">36</text>
<text x="238.1" y="58.2">11</text>
<text x="238.7" y="55.6">9</text>
<text x="247" y="55.6">10</text>
<text x="247" y="58.2">12</text>
<text x="150.5" y="60.7">14</text>
<text x="150.5" y="63.2">16</text>
<text x="150.5" y="65.8">18</text>
<text x="159.3" y="60.7">13</text>
<text x="159.3" y="63.2">15</text>
<text x="159.3" y="65.8">17</text>
<text x="182.2" y="60.7">7</text>
<text x="182.2" y="63.2">8</text>
<text x="182.2" y="65.8">9</text>
<text x="212" y="65.8">32</text>
<text x="212" y="63.2">33</text>
<text x="212" y="60.7">34</text>
<text x="238.1" y="60.7">13</text>
<text x="238.1" y="63.2">15</text>
<text x="238.1" y="65.8">17</text>
<text x="247" y="60.7">14</text>
<text x="247" y="63.2">16</text>
<text x="247" y="65.8">18</text>
<text x="150.5" y="68.3">20</text>
<text x="150.5" y="70.9">22</text>
<text x="159.3" y="68.3">19</text>
<text x="159.3" y="70.9">21</text>
<text x="181.6" y="68.3">10</text>
<text x="181.6" y="70.9">11</text>
<text x="212" y="70.9">30</text>
<text x="212" y="68.3">31</text>
<text x="238.1" y="68.3">19</text>
<text x="238.1" y="70.9">21</text>
<text x="247" y="68.3">20</text>
<text x="247" y="70.9">22</text>
<text x="150.5" y="73.4">24</text>
<text x="150.5" y="75.9">26</text>
<text x="159.3" y="73.4">23</text>
<text x="159.3" y="75.9">25</text>
<text x="181.6" y="73.4">12</text>
<text x="181.6" y="75.9">13</text>
<text x="212" y="75.9">28</text>
<text x="212" y="73.4">29</text>
<text x="238.1" y="73.4">23</text>
<text x="238.1" y="75.9">25</text>
<text x="247" y="73.4">24</text>
<text x="247" y="75.9">26</text>
<text x="150.5" y="78.5">28</text>
<text x="150.5" y="81">30</text>
<text x="150.5" y="83.6">32</text>
<text x="159.3" y="78.5">27</text>
<text x="159.3" y="81">29</text>
<text x="159.3" y="83.6">31</text>
<text x="181.6" y="78.5">14</text>
<text x="181.6" y="81">15</text>
<text x="181.6" y="83.6">16</text>
<text x="212" y="83.6">25</text>
<text x="212" y="81">26</text>
<text x="212" y="78.5">27</text>
<text x="238.1" y="78.5">27</text>
<text x="238.1" y="81">29</text>
<text x="238.1" y="83.6">31</text>
<text x="247" y="78.5">28</text>
<text x="247" y="81">30</text>
<text x="247" y="83.6">32</text>
<text x="74.2" y="89.9">3</text>
<text x="81.8" y="89.9">2</text>
<text x="150.5" y="86.1">34</text>
<text x="150.5" y="88.6">36</text>
<text x="159.3" y="86.1">33</text>
<text x="159.3" y="88.6">35</text>
<text x="181.6" y="86.1">17</text>
<text x="181.6" y="88.6">18</text>
<text x="212" y="88.6">23</text>
<text x="212" y="86.1">24</text>
<text x="238.1" y="86.1">33</text>
<text x="238.1" y="88.6">35</text>
<text x="247" y="86.1">34</text>
<text x="247" y="88.6">36</text>
<text x="150.5" y="91.2">38</text>
<text x="150.5" y="93.7">40</text>
<text x="159.3" y="91.2">37</text>
<text x="159.3" y="93.7">39</text>
<text x="181.6" y="91.2">19</text>
<text x="181.6" y="93.7">20</text>
<text x="212" y="93.7">21</text>
<text x="212" y="91.2">22</text>
<text x="238.1" y="91.2">37</text>
<text x="238.1" y="93.7">39</text>
<text x="247" y="91.2">38</text>
<text x="247" y="93.7">40</text>
<text x="78.5" y="97.2" transform="rotate(-90 78.5 97.2)">1</text>
<text x="195.3" y="101.6" transform="rotate(-90 195.3 101.6)">41</text>
<text x="197.9" y="101.6" transform="rotate(-90 197.9 101.6)">42</text>
<text x="200.4" y="101.6" transform="rotate(-90 200.4 101.6)">43</text>
<text x="61.5" y="136.9">3</text>
<text x="65.8" y="135.3" transform="rotate(-90 65.8 135.3)">2</text>
<text x="69.1" y="136.9">1</text>
<text x="52" y="153.4">2</text>
<text x="52" y="156">3</text>
<text x="52" y="158.5">4</text>
</g>
<g font-size="1.8" fill="#0f0f0f">
<text x="227.3" y="48">VSYS</text>
<text x="170.2" y="58.2">I2C0_SDA</text>
<text x="170.2" y="60.7">I2C0_SCL</text>
<text x="91.4" y="89.9">VSYS</text>
<text x="113" y="155.9">I2C0_SDA</text>
<text x="113" y="158.5">I2C0_SCL</text>
</g>
</svg>
